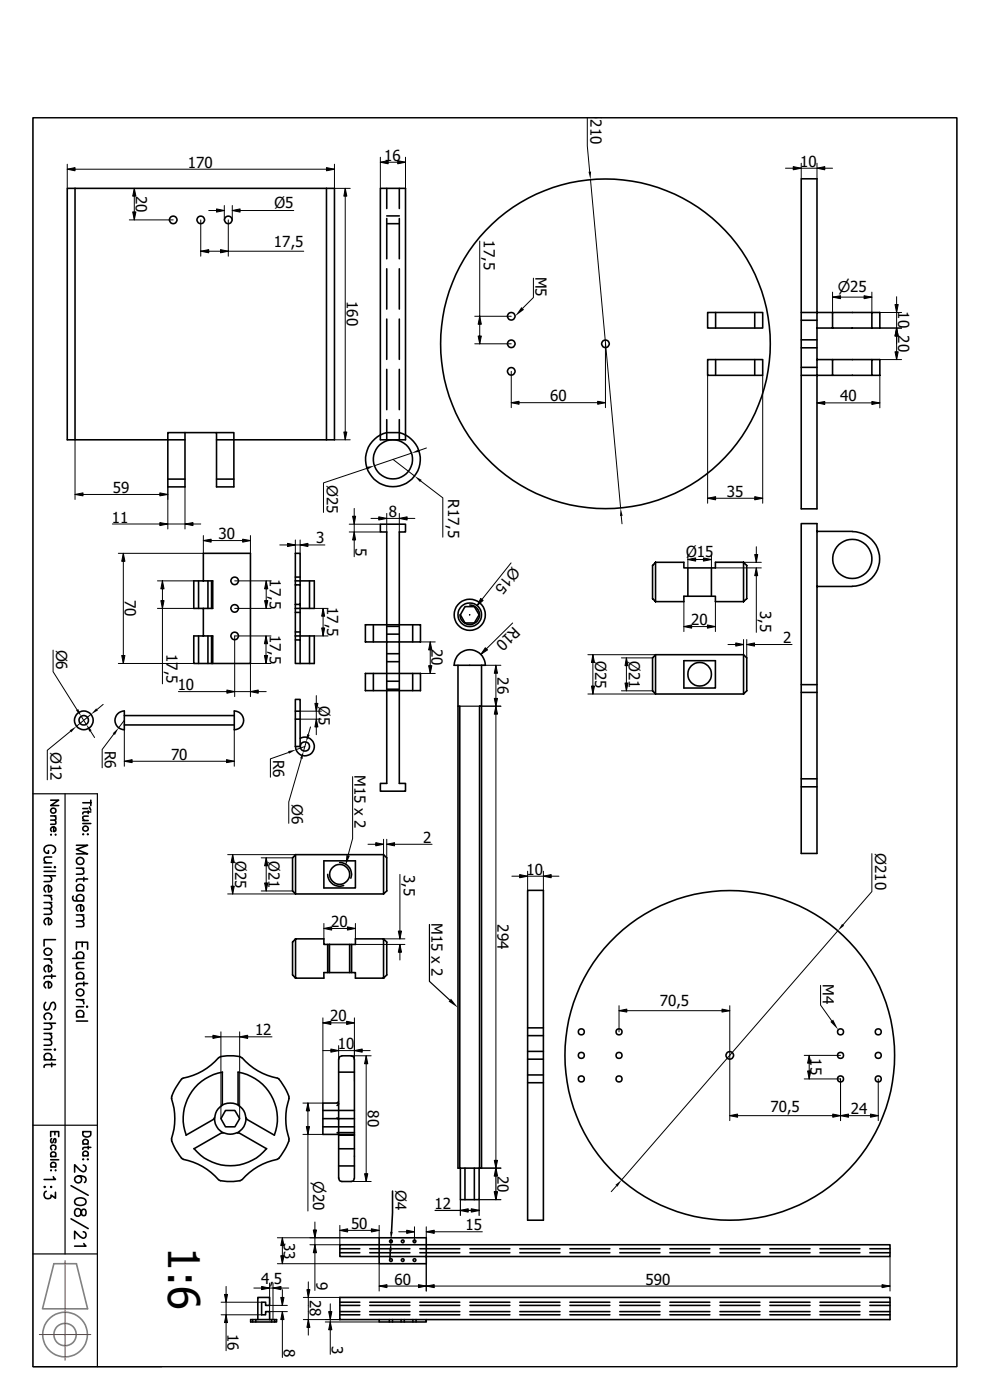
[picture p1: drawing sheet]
<svg xmlns="http://www.w3.org/2000/svg" width="210mm" height="297mm" viewBox="0 0 210 297" stroke-linecap="round" stroke-linejoin="round" font-family="sans-serif">
<g fill="none" stroke="#000" stroke-width=".34">
<path d="M15.9 40h-1.6v53.3h24.9M15.9 40h55.1v53.3h-25.1M15.9 40v53.3M69.3 40v53.3M80.7 40h5.3v53.3h-5.3zM82 40v4.2M84.7 40v4.2M170 37.9h3.3v70.1l-3.3-.1zM82 47.5h2.7M82 45.8h2.7M82 46.4v8.5M82 57v8.6"/>
<path d="M84.7 46.4v8.5M84.7 57v8.6M82 67.7v8.5M82 78.4v8.5M84.7 67.7v8.5M84.7 78.4v8.5M150.1 66.3h11.7v3.3h-11.7zM150.1 76.3h11.7v3.3h-11.7zM151.8 66.3v3.3M151.8 76.3v3.3M160.1 66.3v3.3M160.1 76.3v3.3"/>
<path d="M170 66.3h16.6v3.3h-13.3M170 77.9h3.3M170 73.8h3.3M170 72.1h3.3M170 67.9h3.3M173.3 76.3h13.3v3.3h-16.6M176.6 66.3v3.3M176.6 76.3v3.3M185 66.3v3.3M185 76.3v3.3M35.6 91.8h3.6v11.5h-3.6zM39.2 91.8h6.7v11.5h3.7v-11.5h-3.7"/>
<path d="M82 89v4.3M84.7 89v4.3M35.6 101.6h3.6M45.9 101.6h3.7M80.7 111.2h5.3v1.7h-1.3v53.3h1.3v1.7h-5.3v-1.7h1.3v-53.3h-1.3zM139.1 119.3h6v1.2h6.7v-1.2h5.9M139.1 119.3l-.7 .7v7l.7 .6M139.1 119.3v8.3M157.7 119.3v8.3M157.7 119.3l.7 .7v7l-.7 .6M170 111.1h3.3v70h-3.3zM173.3 112.7l7.5 .1a5.8 5.8 0 0 1 5.8 5.8 5.8 5.8 0 0 1-5.8 5.8"/>
<path d="M41.1 134.9h4v5.9h-4zM41.1 123.2h4v5.9h-4zM42.1 123.2v5.9M42.1 134.9v5.9M43.1 123.2v-5.8h10v23.4h-8M43.1 129.1v5.8M44.1 123.2v5.9M44.1 134.9v5.9M44.9 123.2v5.9M44.9 134.9v5.9M62.7 134.9v-17.5h1v23.4M62.7 134.9h4v5.9h-4z"/>
<path d="M62.7 123.2h4v5.9h-4M62.7 122.4h1M62.7 124.1h1M62.7 128.2h1M62.7 129.9h1M62.7 134.1h1M62.7 135.8h1M65.7 123.2v5.9M65.7 134.9v5.9M77.5 132.5h11.7v3.7h-11.7zM79.2 132.5v3.7M82 138.7h2.7"/>
<path d="M82 134.5h2.7M82 132.9h2.7M87.5 132.5v3.7M98.6 128.7h2l1 1.7-1 1.8h-2l-.9-1.8zM99.7 128.4a2.08 2.08 0 0 1 2 2 2.08 2.08 0 0 1-2 2.1 2.08 2.08 0 0 1-2.1-2.1M139.1 138.9h18.6l.7 .7v7l-.7 .6M139.1 127.6h6v-1.1h6.7v1.1h5.9M139.1 138.9l-.7 .7v7l.7 .6M139.1 138.9v8.3M145.9 120.5v6M150.9 120.5v6M157.7 138.9v8.3"/>
<path d="M173.3 124.4h7.5M25 151.4l.6-.4 .8-.2v4a1.99 1.99 0 0 1-1.8-1.2 1.99 1.99 0 0 1 .4-2.2zM26.4 151.8h23.3M26.4 153.8h23.3M49.7 150.8a1.99 1.99 0 0 1 2 2 1.99 1.99 0 0 1-2 2zM62.7 148.4h1v10h-1zM62.7 150.9h1M62.7 152.6h1M63.7 156.6a2 2 0 0 1 2.9 1 2 2 0 0 1-1.5 2.7 2 2 0 0 1-2.4-1.9M77.5 142.9h11.7v3.6h-11.7zM79.2 142.9v3.6M82 146.2h2.7"/>
<path d="M82 144.5h2.7M82 140.4h2.7M87.5 142.9v3.6M96.3 141.1h6.7M96.4 141.1a3.3 3.3 0 0 1 3.3-3.3 3.3 3.3 0 0 1 3.3 3.3M97.2 141.1v106.7h5v-106.7M97.5 149.8v98M101.7 149.8v98M139.1 147.2h18.6M145.1 140.2h6.7v5.8h-6.7zM170 146.9h3.3M170 145.2h3.3"/>
<path d="M10.8 169.8h1.6l-1.6 1.1h1.6M10.8 173.1h1.1M10.8 177v.2zM11.4 175.4v1a.54 .54 0 0 0 .4-.6 .54 .54 0 0 0-.5-.5 .54 .54 0 0 0-.5 .6l.2 .5M11.6 173.1a.61 .61 0 0 1 .2 .8l-1 .1M11.6 174a.61 .61 0 0 1 .2 .8l-1 .1M11.8 177v.2zM16.2 179.3h2.4l-2.4 .9 2.4 .9h-2.4M17.6 174.1h1.1M17.6 174.7h1.7M17.6 170.3h1.7M17.6 171.5h1"/>
<path d="M17.7 176.9v.2zM18.6 176.9v.2zM18.7 173.1l-1 .1-.1 .5 .3 .4M18.7 172v.6M19 171.2l.3 .7M19.3 172.3h-1.4h-.2l-.1 .4M19.3 169.8v1.1M170 166.9h3.3M170 165.2h3.3M9.4 183h1.6M9.4 184h1.4M9.4 184.9h2.4"/>
<path d="M9.4 185.8h2.4M9.4 190h1.6M9.4 191.5h1.6M10.3 187.8v1.4a.75 .75 0 0 0 .6-1 .75 .75 0 0 0-1.2-.2 .74 .74 0 0 0 0 1.2M10.3 194.8v1.4a.75 .75 0 0 0 .6-1.1 .75 .75 0 0 0-1.2-.2 .74 .74 0 0 0 0 1.3M10.3 180.5v.5a.86 .86 0 0 1-1-.8 .86 .86 0 0 1 1-.9 1.03 1.03 0 0 1 1.1 .2 1.03 1.03 0 0 1 .2 1.2l-.4 .3M10.3 190a.8 .8 0 0 1 .7 .9M10.5 185.8l.5 .6-.2 .5-1.4 .1M10.5 191.5l.5 .6-.2 .5-1.4 .1M10.5 192.7l.5 .6-.2 .6-1.4 .1M11 181.8l-1.5 .1-.1 .6 .4 .5M11.5 184l.1-.1 .2 .1-.2 .1z"/>
<path d="M11.8 199.3h-2.4v1.4M15.5 190.1a.62 .62 0 0 0 .5 1h1.8M16.2 184.2h1.6M16.2 189h1.6M16.2 194.1h1.6M16.6 189a.75 .75 0 0 1-.2-1.1 .75 .75 0 0 1 1.2 0 .75 .75 0 0 1-.2 1.1M16.6 191.1a.75 .75 0 0 1-.2-1.1 .75 .75 0 0 1 1.2 0 .75 .75 0 0 1-.2 1.1M17.1 191.9v1.4a.72 .72 0 0 0 .6-1 .72 .72 0 0 0-1.1-.2 .71 .71 0 0 0 0 1.2M17.4 184.2a.85 .85 0 0 1 .3 1.1l-1.5 .2M17.4 194.1a.85 .85 0 0 1 .3 1.1l-1.5 .2M17.4 195.4a.83 .83 0 0 1 .3 1.1l-1.5 .1M17.4 199.9v.9"/>
<path d="M17.8 186.1v.8M18.6 186.5h-2l-.3 .1-.1 .4M62.7 181.3l-.6 .7v7l.6 .7M62.7 181.3v8.4M62.7 199.2h6v1.2h6.7v-1.2h6M62.7 199.2l-.6 .7v6.9l.6 .7M62.7 199.2v8.3M62.7 181.3h18.7l.6 .7v7l-.6 .7M62.7 189.7h18.7M68.7 182.6h6.7v5.8h-6.7zM69.5 185.5a2.52 2.52 0 0 0 3.4 2.4M72.1 183a2.5 2.5 0 0 1 2.3 3.3"/>
<path d="M81.4 181.3v8.4M81.4 199.2l.6 .7v6.9l-.6 .7M81.4 199.2v8.3M111.9 188.9h3.4v70h-3.4zM9.4 203.5h1.6M9.4 217.1h2.4M9.4 219.2h1.6M9.7 216.3a.76 .76 0 0 1-.1-1.1 .76 .76 0 0 1 1.1 0 .76 .76 0 0 1-.1 1.1M9.7 212.6a1.08 1.08 0 0 0 0 1.6 .65 .65 0 0 0 .8-.4l.3-.7a.61 .61 0 0 1 .6-.5 1.08 1.08 0 0 1 0 1.6M10.3 204.8v1.4a.7 .7 0 0 0 .7-.9 .7 .7 0 0 0-1-.5 .73 .73 0 0 0-.6 .6 .73 .73 0 0 0 .3 .8M10.3 208.2v1.4a.7 .7 0 0 0 .7-.8 .7 .7 0 0 0-1-.6 .73 .73 0 0 0-.6 .6 .73 .73 0 0 0 .3 .8M10.3 203.5a.78 .78 0 0 1 .7 .8"/>
<path d="M10.5 217.1l.5 .6-.2 .5-1.4 .2M10.5 219.2l.5 .6-.2 .6-1.4 .1M11 206.8v.7M11.8 207.1h-2l-.3 .1-.1 .4M15.4 203.3h2.4M16.2 201.4v-1.5h2.4v1.5M16.2 205.5h1.6M16.2 207.6h1.6M16.2 212.1h1.6M16.2 213.6h1.5M16.2 215.7h1.6M16.2 216.6h2.4"/>
<path d="M16.6 203.3a.75 .75 0 0 1-.2-1.1 .75 .75 0 0 1 1.2 0 .75 .75 0 0 1-.2 1.1M16.6 207.6a.75 .75 0 0 1-.2-1.1 .75 .75 0 0 1 1.2 0 .75 .75 0 0 1-.2 1.1M16.6 215.7a.75 .75 0 0 1-.2-1.1 .75 .75 0 0 1 1.2 0 .75 .75 0 0 1-.2 1.1M17.1 212.1a.71 .71 0 0 1 .7 .9M17.8 204.2h-1.2a.59 .59 0 0 0-.3 .9l.3 .4M17.8 208.3v.8M18.5 213.4l.1 .2-.1 .1zM18.6 208.7h-2l-.3 .1-.1 .5M62.7 207.5h6v-1.2h6.7v1.2h6M69.5 200.4v5.9M69.9 200.3v6M74.2 200.4v5.9"/>
<path d="M74.6 200.4v5.9M111.9 219.7h3.4M111.9 218.1h3.4M9.4 222.7h1.4M9.4 224.8h2.4M9.7 224.8a.76 .76 0 0 1-.1-1.1 .76 .76 0 0 1 1.1 0 .76 .76 0 0 1-.1 1.1M10.5 220.5l.5 .6-.2 .6h-1.4M11 225.5v.8M11.5 222.7l.1-.2 .2 .2-.2 .1zM11.8 225.8h-2l-.3 .2-.1 .4M36.4 233a13.3 13.3 0 0 1 0 8.6M38.5 228.9a9.9 9.9 0 0 0-2.1 4v.1"/>
<path d="M45.3 237.4l-5.8 3.4M45.5 237.2l-.2 .2M45.5 237.2a3.6 3.6 0 0 0 1.8 3.2h-.2M46.4 224.4a14.5 14.5 0 0 1-7.8 4.5l-.1 .1M47 234.6a3.2 3.2 0 0 0-1.4 2.6M47.2 227.5v6.9l-.2 .1a3.5 3.5 0 0 1 3.7 0l-.2-.2M47.2 227.5a10 10 0 0 0-7.7 13.3M47.8 235.6h2l1 1.7-1 1.8h-2l-.9-1.8zM50.5 234.3v-6.8a10 10 0 0 1 7.7 13.3M50.7 234.6a3.2 3.2 0 0 1 1.5 2.6M50.9 224.2l.4 .2M50.9 224.2a6.9 6.9 0 0 0-4.5 .2"/>
<path d="M51.4 224.4a14.5 14.5 0 0 0 7.7 4.5l.1 .1M52.3 237.4l5.9 3.4M52.4 237.4l-.2-.2a3.5 3.5 0 0 1-1.8 3.1l6.2 3.4a10 10 0 0 1-15.5 0l5.9-3.4M59.2 228.9a9.9 9.9 0 0 1 2.1 4v.1M61.3 233a13.3 13.3 0 0 0 0 8.6M68.5 239.1h6.7M68.5 237.3h6.7M68.5 235.6h6.7M71.5 234h-3v6.7h6.7M71.5 237.2l.3 .3M71.8 233.7l-.3 .3M71.8 234.1l-.3 .4"/>
<path d="M71.8 227.5h3.4M72.5 224l-.4 .2-.3 .5v25.3l.3 .5 .4 .2h2l.5-.2 .1-.5M72.5 224h2M74.5 224l.5 .2 .1 .5M75.2 224.7v25.3M111.9 224.7h3.4M111.9 223.1h3.4M111.9 229.7h3.4M111.9 228h3.4M9.4 251.8h.2l-.1 .1zM9.8 252.7a.81 .81 0 0 0-.3 1.3 .81 .81 0 0 0 1.3-.1v-.4l1 .7v-1.3M10.8 241.1v-1h1.6v1"/>
<path d="M10.8 245.4h1.1M10.8 246h1.6M10.8 247.6h1.1M10.8 248.2v.2zM10.8 251.7l.2 .1-.2 .1zM11 241.6l-.2 .3 .2 .5h.2l.3-.8h.3v.8h-.2M11 243.9a.55 .55 0 0 1-.1-.8 .55 .55 0 0 1 .8 0 .55 .55 0 0 1-.1 .8M11 245.4a.55 .55 0 0 1-.1-.8 .55 .55 0 0 1 .8 0 .55 .55 0 0 1-.1 .8M11 247.6a.55 .55 0 0 1-.1-.8 .55 .55 0 0 1 .8 0 .55 .55 0 0 1-.1 .8M11.3 249.6l.5 .6h-2.4M11.6 240.1v.6M11.8 248.2v.2z"/>
<path d="M15.1 251.5l3.6 2.1M15.1 258.6l3.6 2M16 254.5a1.47 1.47 0 0 1 2.2 .3v.3a1.33 1.33 0 0 1-1.9 .5 .72 .72 0 0 1-.3-1.1zM16 256.7a.72 .72 0 0 1 .7-.3 .72 .72 0 0 1 .5 .7l.1 .5a.51 .51 0 0 0 .8 .2 .77 .77 0 0 0-.4-1.3 1.26 1.26 0 0 0-.6 1.2 .67 .67 0 0 1-.7 .3 .67 .67 0 0 1-.6-.6zM16.6 249.5a.74 .74 0 0 1 .7 1 .74 .74 0 0 1-1.1 .3 .74 .74 0 0 1 0-1.2 2.04 2.04 0 0 1 1.9 .2 .72 .72 0 0 1-.2 1.1M17.6 246h.1zM17.6 242.7h1.1M17.6 245.2h1.1M17.6 240.1h1.7v.6a.91 .91 0 0 1-.9 .5 .91 .91 0 0 1-.8-.5zM17.7 247.2l.4 .2 .1 .7a.58 .58 0 0 1-.9 .4l-1.5-1.4v1.6M17.8 242.7a.54 .54 0 0 1-.1-.8 .54 .54 0 0 1 .8 0 .54 .54 0 0 1 0 .8M17.8 245.2a.54 .54 0 0 1-.1-.8 .54 .54 0 0 1 .8 0 .54 .54 0 0 1 0 .8"/>
<path d="M18.5 246h.2zM18.7 243.2v.6M19.3 243.4h-1.4l-.2 .1-.1 .3M36.4 241.7v.1a9.2 9.2 0 0 0 2.1 3.9M38.5 245.7l.4 .2M38.9 246a13.2 13.2 0 0 1 7.5 4.3M46.4 250.3l.1 .1a9.4 9.4 0 0 0 4.4 .1M47.4 240.3l.4 .2a3.3 3.3 0 0 0 2.5-.2M51.3 250.3l-.4 .2M58.8 246a13.2 13.2 0 0 0-7.4 4.3M59.2 245.7l-.4 .2M61.3 241.7v.1a9.2 9.2 0 0 1-2.1 3.9"/>
<path d="M71.5 240.3l.3 .1M71.7 240.3h3.5M71.8 240.8h3.4M71.8 243.7h3.4M71.8 247.4h3.4M83.3 252.7v4.6l-.2 4M97.7 247.8v6.7h3.9v-6.7M98.6 247.8v6.7M100.6 247.8v6.7M17.7 261.3l.3 .2a.72 .72 0 0 1-.2 1.2l-.8-.4-1.2-1.1v1.6M17.8 263.8l.4 .6h-2.4M53.2 280h5.5v.5h-5.5z"/>
<path d="M53.6 280v.5M54.3 280v.5M54.7 280v-4.7h2.5v1.6h-.9v-.6h-.8v2.6h.8v-.6h.9v1.7M57.6 280v.5M58.3 280v.5M72.1 264.1h116.7v2.5h-116.7zM72.1 278.9h4.2M72.1 278.3h4.2M72.1 276.9h4.2M72.1 276.3h4.2M72.1 264.9h4.2M72.1 265.8h4.2"/>
<path d="M78.4 278.9h8.6M78.4 278.3h8.6M78.4 276.9h8.6M78.4 276.3h8.6M78.4 264.9h8.6M78.4 265.8h8.6M80.4 280h10v.5h-10zM80.4 280h-8.3v-4.7h116.7v4.7h-98.4M80.4 262.6h10v5.5h-10zM82.6 280v.5M82.8 265.3l-.1 1.7M82.9 263v.7"/>
<path d="M83.3 280v.5M85.1 280v.5M85.8 280v.5M87.6 280v.5M88.3 280v.5M89.1 278.9h8.4M89.1 278.3h8.4M89.1 276.9h8.4M89.1 276.3h8.4M89.1 264.9h8.4M89.1 265.8h8.4M99.7 278.9h8.5"/>
<path d="M99.7 278.3h8.5M99.7 276.9h8.5M99.7 276.3h8.5M99.7 264.9h8.5M99.7 265.8h8.5M110.3 278.9h8.5M110.3 278.3h8.5M110.3 276.9h8.5M110.3 276.3h8.5M110.3 264.9h8.5M110.3 265.8h8.5M120.9 278.9h8.5"/>
<path d="M120.9 278.3h8.5M120.9 276.9h8.5M120.9 276.3h8.5M120.9 264.9h8.5M120.9 265.8h8.5M131.5 278.9h8.5M131.5 278.3h8.5M131.5 276.9h8.5M131.5 276.3h8.5M131.5 264.9h8.5M131.5 265.8h8.5M142.1 278.9h8.5"/>
<path d="M142.1 278.3h8.5M142.1 276.9h8.5M142.1 276.3h8.5M142.1 264.9h8.5M142.1 265.8h8.5M152.7 278.9h8.5M152.7 278.3h8.5M152.7 276.9h8.5M152.7 276.3h8.5M152.7 264.9h8.5M152.7 265.8h8.5M163.3 278.9h8.5"/>
<path d="M163.3 278.3h8.5M163.3 276.9h8.5M163.3 276.3h8.5M163.3 264.9h8.5M163.3 265.8h8.5M173.9 278.9h8.5M173.9 278.3h8.5M173.9 276.9h8.5M173.9 276.3h8.5M173.9 264.9h8.5M173.9 265.8h8.5M184.5 278.9h4.3"/>
<path d="M184.5 278.3h4.3M184.5 276.9h4.3M184.5 276.3h4.3M184.5 264.9h4.3M184.5 265.8h4.3"/>
<circle cx="36.7" cy="46.7" r=".8"/>
<circle cx="42.6" cy="46.7" r=".8"/>
<circle cx="48.4" cy="46.7" r=".8"/>
<circle cx="108.5" cy="67.1" r=".8"/>
<circle cx="108.5" cy="72.9" r=".8"/>
<circle cx="108.5" cy="78.8" r=".8"/>
<circle cx="128.4" cy="72.9" r="35"/>
<circle cx="128.4" cy="72.9" r=".8"/>
<circle cx="83.3" cy="97.4" r="5.8"/>
<circle cx="83.4" cy="97.4" r="4.2"/>
<circle cx="180.8" cy="118.6" r="4.2"/>
<circle cx="49.8" cy="123.2" r=".8"/>
<circle cx="49.8" cy="129.1" r=".8"/>
<circle cx="49.8" cy="134.9" r=".8"/>
<circle cx="99.7" cy="130.4" r="3.3"/>
<circle cx="99.7" cy="130.4" r="2.51"/>
<circle cx="17.8" cy="152.8" r="1"/>
<circle cx="17.8" cy="152.8" r="1.98"/>
<circle cx="64.7" cy="158.4" r=".98"/>
<circle cx="148.4" cy="143" r="2.51"/>
<circle cx="11.3" cy="172" r=".56"/>
<circle cx="18.2" cy="175.8" r=".56"/>
<circle cx="17" cy="182.7" r=".78"/>
<circle cx="72.1" cy="185.5" r="2.11"/>
<circle cx="10.2" cy="201.9" r=".79"/>
<circle cx="17" cy="210.5" r=".77"/>
<circle cx="123.3" cy="218.9" r=".65"/>
<circle cx="131.3" cy="218.9" r=".65"/>
<circle cx="178.3" cy="218.9" r=".65"/>
<circle cx="186.3" cy="218.9" r=".65"/>
<circle cx="123.3" cy="228.9" r=".65"/>
<circle cx="123.3" cy="223.9" r=".65"/>
<circle cx="131.3" cy="223.9" r=".65"/>
<circle cx="131.3" cy="228.9" r=".65"/>
<circle cx="154.8" cy="223.9" r="35"/>
<circle cx="154.8" cy="223.9" r=".8"/>
<circle cx="178.3" cy="228.9" r=".65"/>
<circle cx="178.3" cy="223.9" r=".65"/>
<circle cx="186.3" cy="223.9" r=".65"/>
<circle cx="186.3" cy="228.9" r=".65"/>
<circle cx="82.9" cy="267.3" r=".3"/>
<circle cx="82.9" cy="263.3" r=".3"/>
<circle cx="85.4" cy="263.3" r=".3"/>
<circle cx="85.4" cy="267.3" r=".3"/>
<circle cx="87.9" cy="267.3" r=".3"/>
<circle cx="87.9" cy="263.3" r=".3"/>
</g>
<g fill="none" stroke="#000" stroke-width=".25">
<path d="M7 25h196v264.9h-196zM97.5 149.8h-.3h5h-.5M7 168.4h13.7v121.5M13.8 168.4v97.6M91.1 196.1v12.1l4.3 4M7 238.7h13.7M92.3 256.8h9.3M97.7 254.5v3.4M97.7 256.8l1.6-.3v.6zM100 256.5l1.6 .3-1.6 .3zM101.6 247.8h4.7M104.9 252.8h.6l-.3 1.7z"/>
<path d="M105.2 247.8l.3 1.7h-.6zM105.2 247.8v6.7M106.3 254.5h-4.7v3.4M7 266h13.7M7 289.9h27.3"/>
</g>
<g fill="none" stroke="#000" stroke-width=".21">
<path d="M7 25h196v264.9h-196zM14.3 35.9l1.6-.3v.6zM14.3 35.9h56.7M14.3 34.8v5.2M28.5 40l.3 1.6h-.6zM28.5 40v6.7M69.3 35.6l1.7 .3-1.7 .3zM71 34.8v5.2h3.3M73.2 40l.4 1.6h-.7zM73.2 40v53.3M80.7 34.4l1.6-.3v.7zM80.7 34.4h5.3"/>
<path d="M80.7 33.4v6.6M84.4 34.1l1.6 .3-1.6 .4zM86 33.4v6.6M124.6 25v5.9l.5 5.5M125.3 38.1l6.4 69.7M166.6 35.7h10M168.3 35.3l1.7 .4-1.7 .3zM170 34.6v3.3M173.3 34.6v3.3M173.3 35.7l1.7-.4v.7zM27.4 46.7h9.3M28.2 45h.6l-.3 1.7z"/>
<path d="M42.6 46.7v7.7M42.6 53.3h21.8M42.6 53.3l1.7-.3v.6zM44.3 44.7h3.3M45.9 44.3l1.7 .4-1.7 .3zM46.8 53l1.6 .3-1.6 .3zM47.6 43.6v3.1M48.4 46.7v7.7M49.3 44.7l1.6-.4v.7zM49.3 43.6v3.1M62.3 44.7h-13M101.8 51.1v21.8"/>
<path d="M113.2 59v4.1l-2.3 2.3M100.7 67.1h7.8M100.7 72.9h7.8M101.4 71.3h.7l-.3 1.6zM101.8 67.1l.3 1.7h-.7zM108.5 78.8v7.7M128.4 72.9v13.6M150.1 79.6v27.2M161.8 79.6v27.2M176.6 63l1.7-.3v.7zM176.6 63h8.4M176.6 62v4.3"/>
<path d="M183.3 62.7l1.7 .3-1.7 .4zM185 62v4.3M186.6 76.3h4.7M186.6 79.6v6.9M186.6 66.3h4.7M189.9 64.6h.6l-.3 1.7zM189.9 74.6h.6l-.3 1.7zM190.2 69.6l.3 1.7h-.6zM190.2 69.6v6.7M190.2 69.6v3.3M190.2 62.9v6.7M191.3 69.6h-4.7"/>
<path d="M15.9 93.3v12.7M71 93.3h3.3M72.9 91.7h.7l-.4 1.6zM77.9 99.4l-9.3 3v6.3M83.4 97.5l4.6 3.5M87.3 96.1l-7.9 2.7M90.5 95l-1.6 .6M108.5 85.4l1.6-.3v.7zM108.5 85.4h19.9M126.8 85.1l1.6 .3-1.6 .4zM173.3 85.5l1.7-.3v.6zM173.3 85.5h13.3"/>
<path d="M185 85.2l1.6 .3-1.6 .3zM15.9 104.9l1.7-.3v.6zM15.9 104.9h19.7M23.8 111.2h18.8M26.2 117.4l.3 1.7h-.7zM26.2 117.4v23.4M33.9 104.6l1.7 .3-1.7 .3zM33.9 110.9l1.7 .3-1.7 .3zM35.6 103.3v8.9M39.2 103.3v8.9M39.2 111.2l1.7-.3v.6zM43.1 114.7l1.7-.3v.6z"/>
<path d="M43.1 114.7h10M43.1 113.6v3.8h-18M51.5 114.4l1.6 .3-1.6 .3zM53.1 113.6v3.8M59.4 115.6h9.5M61 115.3l1.7 .3-1.7 .4zM62.7 114.6v2.8M63.7 115.6l1.6-.3v.7zM63.7 114.6v2.8M74.1 111.2h6.6M74.1 112.9h6.6M74.8 109.5h.6l-.3 1.7z"/>
<path d="M75.1 112.9l.3 1.7h-.6zM75.1 107.9v10.2M78.7 110h9.3M80.3 109.6l1.7 .4-1.7 .3zM82 108.9v4M84.7 108.9v4M84.7 110l1.7-.4v.7zM89.3 102.1l4.6 3.5v8.4M108.4 119.4l-7.2 9.1M131.8 109.5l.2 1.6M145.9 118.7l1.7-.3v.6zM145.9 118.7h5"/>
<path d="M145.9 117.6v2.9M149.2 118.4l1.7 .3-1.7 .3zM150.1 105.7l1.7-.3v.6zM150.1 105.7h11.7M150.9 117.6v2.9M151.8 119.3h9.7M160.1 105.4l1.7 .3-1.7 .3zM160.1 117.6h.6l-.3 1.7zM160.4 116v3.3M11.3 137.9v4.6l5 8.1M25.8 139.1h.7l-.3 1.7zM33.4 123.2h7.7"/>
<path d="M33.4 129.1h7.7M34.1 127.4h.7l-.3 1.7zM34.5 123.2v21.9M34.5 123.2l.3 1.7h-.7zM49.8 123.2h7.7M49.8 129.1h7.7M56.1 139.1h.7l-.4 1.7zM56.1 127.4h.7l-.3 1.7zM56.4 134.9l.4 1.7h-.7zM56.4 134.9v5.9M56.5 123.2l.3 1.7h-.7zM56.5 123.2v5.9"/>
<path d="M57.5 134.9h-7.7v12.9M66.7 129.1h2.9M66.7 134.9h2.9M68.2 133.2h.7l-.4 1.7zM68.5 129.1l.4 1.6h-.7zM68.5 129.1v5.8M89.2 136.2h3.1M91.3 136.2l.3 1.7h-.7zM91.3 136.2v6.7M99.6 130.4h.1M99.7 130.4v.1M102 127l.5 .4-1.3 1.1z"/>
<path d="M103 137.4l.4 .5-1.4 .9zM108.8 132.2l-6.8 6.6M124.7 138.9h14.4M125.8 138.9l.3 1.6h-.6zM125.8 138.9v8.3M131.8 139.6h6.6M132.9 139.6l.3 1.6h-.6zM132.9 139.6v7M145.1 132.9l1.6-.3v.7zM145.1 132.9h6.7M145.1 127.6v6.4M150.1 132.6l1.7 .3-1.7 .4z"/>
<path d="M151.8 120.5h9.7M151.8 127.6v6.4M154.4 136.7h3.3M156.1 136.4l1.6 .3-1.6 .4zM157.7 135.7v3.2M158.4 136.7l1.7-.3v.7zM158.4 136.7h9.6M158.4 135.7v3.9M160.4 120.5l.3 1.6h-.6zM160.4 120.5v13.7M14.9 155.2l-4.9 4v6.2M17.2 152l1.1 1.7"/>
<path d="M19.2 155.1l.9 1.4M19.3 151.6l-3.1 2.5M21.9 149.4l-1.3 1.1M24.1 155.7l-2.4 3.3v3.9M25.1 140.8h16M26.4 154.8v7.8M26.4 152.8l-1.3 1.6M37.8 146.7h18.7M48.1 146.4l1.7 .3-1.7 .4zM49.7 154.8v7.8M53.1 146.7l1.7-.3v.7zM57.5 140.8h-4.4v7"/>
<path d="M61.2 159.6l-3.8 1.4v3.9M63.7 152.6h4.5M63.7 150.9h4.5M64.7 158.4l-1.9 .6M64.9 157.4l-.5 1.9M65.9 154.2l-.5 1.6M66.8 149.2h.6l-.3 1.7zM67.1 147.6v8.3M67.1 152.6l.3 1.6h-.6zM89.2 142.9h3.1M90.9 141.2h.7l-.3 1.7zM99.6 141.1h.1"/>
<path d="M99.7 141.1v.1M101.7 149.8h4.6M102.2 141.1h4.1M104.9 148.2h.6l-.3 1.6zM105.2 141.1l.3 1.7h-.6zM105.2 149.8l.3 1.7h-.6zM105.2 141.1v106.7M124.7 147.2h14.4M125.5 145.5h.6l-.3 1.7zM131.8 146.6h6.6M132.6 144.9h.6l-.3 1.7zM26.4 161.5l1.6-.3v.6z"/>
<path d="M26.4 161.5h23.3M48 161.2l1.7 .3-1.7 .3zM63.9 161l-2.6 9.1v4.6M74.8 164.8v13.1l-1 3.6M78.1 179.1h3.3M79.7 178.8l1.7 .3-1.7 .4zM81.4 178.1v3.2M82 178.1v3.9M82 179.1l1.7-.3v.7zM82 179.1h9.7M48.3 181.3h14.4M48.3 189.7h14.4"/>
<path d="M49 188h.7l-.3 1.7zM49.4 181.3l.3 1.7h-.7zM49.4 181.3v8.4M55.4 182h6.7M55.4 189h6.7M56.1 187.3h.7l-.3 1.7zM56.5 182l.3 1.7h-.7zM56.5 182v7M68.7 197l1.7-.4v.7zM68.7 197h6.7M68.7 195.9v3.3M73.7 196.6l1.7 .4-1.7 .3z"/>
<path d="M75.4 195.9v3.3M81.4 199.2h4.5M84.5 197.5h.7l-.4 1.7zM84.8 185.5v13.7M108.6 185.9h10M110.2 185.5l1.7 .4-1.7 .3zM111.9 184.8v4.1M115.3 185.9l1.6-.4v.7zM115.3 184.8v4.1M177.8 197.4l-45.9 52.9M185 181.1v8l-6.1 7.1M43.5 220h14.2"/>
<path d="M45.2 219.6l1.7 .4-1.7 .3zM46.9 218.9v18.4M50.8 218.9v18.4M50.8 220l1.7-.4v.7zM68.5 217l1.7-.3v.6zM68.5 217h6.7M68.5 215.9v18.1h-4.2M73.5 216.7l1.7 .3-1.7 .3zM75.2 215.9v13.5M75.4 200.4h10.5M84.8 200.4v3.3M84.8 200.4l.4 1.6h-.7z"/>
<path d="M131.3 214.4l1.7-.3v.6zM131.3 214.4h23.5M131.3 213.4v5.5M153.2 214.1l1.6 .3-1.6 .3zM154.8 213.4v24.3M174.1 209v4.2l2.3 3.4M65 239h.7l-.4 1.7zM65.3 234l.4 1.7h-.7zM65.3 234v22.9M68.5 222.9h10M70.2 222.5l1.6 .4-1.6 .3zM71.8 221.8v3"/>
<path d="M74.5 224h4.2M75.2 222.9l1.6-.4v.7zM77.7 224l.3 1.7h-.7zM77.7 224v26.7M154.8 236.7l1.7-.4v.7zM154.8 236.7h31.5M170.6 228.9h7.7v8.8M170.6 223.9h7.7M171.3 227.2h.7l-.3 1.7zM171.7 223.9l.3 1.7h-.7zM171.7 223.9v5M176.7 236.3l1.6 .4-1.6 .3z"/>
<path d="M178.3 236.7l1.7-.4v.7zM184.7 236.3l1.6 .4-1.6 .3zM186.3 228.9v8.8M64.3 240.7h4.2M66.8 259.2v14.6M72.1 260v4.1h-6.4M74.5 250.7h4.2M77.3 249h.7l-.3 1.7zM80.4 260v2.6h-21.6M101.7 247.8h4.6M104.9 246.2h.6l-.3 1.6zM130.8 251.6l-1.1 1.2"/>
<path d="M46.9 276.3h8.6M46.9 278.9h8.6M47.6 274.6h.7l-.3 1.7zM48 272.9v13.7M48 278.9l.3 1.7h-.7zM53.8 273.3h7.5M55.5 272.9l1.7 .4-1.7 .3zM57.2 276.9h3.8M57.2 278.3h3.8M57.2 272.2v7.8M57.9 272.2v7.8M57.9 273.3l1.7-.4v.7z"/>
<path d="M58.8 268.1h21.6v5.8M59.6 266.4h.6l-.3 1.7zM59.6 275.3h.6l-.3 1.6zM59.9 273.6v3.3M59.9 262.6l.3 1.6h-.6zM59.9 278.3l.3 1.7h-.6zM59.9 262.6v5.5M59.9 278.3v9.7M64.3 280h7.8M64.3 275.3h7.8M65.1 273.6h.6l-.3 1.7zM65.4 280l.3 1.6h-.6z"/>
<path d="M65.4 271.9v11.4M66.5 260.9h.6l-.3 1.7zM66.8 264.1l.3 1.7h-.6zM69.7 278.3h.7l-.3 1.7zM70.1 276.6v10.7M72.1 261l1.6-.3v.7zM72.1 261h8.3M78.8 260.7l1.6 .3-1.6 .4zM80.4 272.8l1.7-.3v.7zM80.4 272.8h108.4M84.6 261.3h3.3M86.3 261l1.6 .3-1.6 .4z"/>
<path d="M87.9 260.3v3.1M88.8 272.5l1.6 .3-1.6 .4zM90.4 260.3v2.3M90.4 261.3l1.7-.3v.7zM90.4 272.8l1.7-.3v.7zM90.4 268.1v5.8M90.4 261.3h11.9M187.1 272.5l1.7 .3-1.7 .4zM188.8 266.6v7.3M69 280.5h11.4M70.1 280.5l.3 1.6h-.7z"/>
</g>
<g fill="#000">
<path d="M14.3 35.9l1.6-.3v.6zM69.3 35.6l1.7 .3-1.7 .3zM80.7 34.4l1.6-.3v.7zM84.4 34.1l1.6 .3-1.6 .4zM124.8 36.4h.6l-.1 1.7zM168.3 35.3l1.7 .4-1.7 .3zM173.3 35.7l1.7-.4v.7zM28.2 45h.6l-.3 1.7zM28.5 40l.3 1.6h-.6zM42.6 53.3l1.7-.3v.6zM45.9 44.3l1.7 .4-1.7 .3zM46.8 53l1.6 .3-1.6 .3z"/>
<path d="M49.3 44.7l1.6-.4v.7zM73.2 40l.4 1.6h-.7zM101.4 71.3h.7l-.3 1.6zM101.8 67.1l.3 1.7h-.7zM110.6 65.2l.6 .5-1.9 1.4zM176.6 63l1.7-.3v.7zM183.3 62.7l1.7 .3-1.7 .4zM189.9 64.6h.6l-.3 1.7zM189.9 74.6h.6l-.3 1.7zM190.2 69.6l.3 1.7h-.6zM72.9 91.7h.7l-.4 1.6zM77.7 99.1l1.7-.3-1.5 .8z"/>
<path d="M87.3 96.1l1.5-.8 .2 .5zM108.5 85.4l1.6-.3v.7zM126.8 85.1l1.6 .3-1.6 .4zM173.3 85.5l1.7-.3v.6zM185 85.2l1.6 .3-1.6 .3zM15.9 104.9l1.7-.3v.6zM26.2 117.4l.3 1.7h-.7zM33.9 104.6l1.7 .3-1.7 .3zM33.9 110.9l1.7 .3-1.7 .3zM39.2 111.2l1.7-.3v.6zM43.1 114.7l1.7-.3v.6zM51.5 114.4l1.6 .3-1.6 .3z"/>
<path d="M61 115.3l1.7 .3-1.7 .4zM63.7 115.6l1.6-.3v.7zM74.8 109.5h.6l-.3 1.7zM75.1 112.9l.3 1.7h-.6zM80.3 109.6l1.7 .4-1.7 .3zM84.7 110l1.7-.4v.7zM88 101l1.5 .8-.4 .5zM131.7 107.8l.4 1.6-.6 .1zM145.9 118.7l1.7-.3v.6zM149.2 118.4l1.7 .3-1.7 .3zM150.1 105.7l1.7-.3v.6zM160.1 105.4l1.7 .3-1.7 .3z"/>
<path d="M160.1 117.6h.6l-.3 1.7zM25.8 139.1h.7l-.3 1.7zM34.1 127.4h.7l-.3 1.7zM34.5 123.2l.3 1.7h-.7zM56.1 139.1h.7l-.4 1.7zM56.1 127.4h.7l-.3 1.7zM56.4 134.9l.4 1.7h-.7zM56.5 123.2l.3 1.7h-.7zM68.2 133.2h.7l-.4 1.7zM68.5 129.1l.4 1.6h-.7zM91.3 136.2l.3 1.7h-.7zM102 127l.5 .4-1.3 1.1z"/>
<path d="M103 137.4l.4 .5-1.4 .9zM145.1 132.9l1.6-.3v.7zM150.1 132.6l1.7 .3-1.7 .4zM156.1 136.4l1.6 .3-1.6 .4zM158.4 136.7l1.7-.3v.7zM160.4 120.5l.3 1.6h-.6zM14.8 154.9l1.4-.8-1.1 1.3zM16.1 150.7l.5-.3 .6 1.6zM18.3 153.7l1.1 1.2-.4 .3zM20.4 150.3l.4 .4-1.5 .9zM23.9 155.6l1.2-1.2-.7 1.5zM48.1 146.4l1.7 .3-1.7 .4z"/>
<path d="M53.1 146.7l1.7-.3v.7zM61.1 159.3l1.7-.3-1.5 .9zM65.2 155.7l.5 .2-.8 1.5zM66.8 149.2h.6l-.3 1.7zM67.1 152.6l.3 1.6h-.6zM90.9 141.2h.7l-.3 1.7zM104.9 148.2h.6l-.3 1.6zM105.2 141.1l.3 1.7h-.6zM105.2 149.8l.3 1.7h-.6zM125.5 145.5h.6l-.3 1.7zM125.8 138.9l.3 1.6h-.6zM132.6 144.9h.6l-.3 1.7z"/>
<path d="M132.9 139.6l.3 1.6h-.6zM26.4 161.5l1.6-.3v.6zM48 161.2l1.7 .3-1.7 .3zM64.4 159.3l-.2 1.7-.5-.1zM79.7 178.8l1.7 .3-1.7 .4zM82 179.1l1.7-.3v.7zM49 188h.7l-.3 1.7zM49.4 181.3l.3 1.7h-.7zM56.1 187.3h.7l-.3 1.7zM56.5 182l.3 1.7h-.7zM68.7 197l1.7-.4v.7zM73.7 196.6l1.7 .4-1.7 .3z"/>
<path d="M73.5 181.4l.7 .2-.9 2.1zM84.5 197.5h.7l-.4 1.7zM110.2 185.5l1.7 .4-1.7 .3zM115.3 185.9l1.6-.4v.7zM178.6 196l.5 .4-1.3 1zM50.8 220l1.7-.4v.7zM68.5 217l1.7-.3v.6zM73.5 216.7l1.7 .3-1.7 .3zM84.8 200.4l.4 1.6h-.7zM95.7 211.9l1.5 1.9-2-1.3zM131.3 214.4l1.7-.3v.6zM153.2 214.1l1.6 .3-1.6 .3z"/>
<path d="M176.1 216.8l.6-.5 1.1 2.1zM45.2 219.6l1.7 .4-1.7 .3zM65 239h.7l-.4 1.7zM65.3 234l.4 1.7h-.7zM70.2 222.5l1.6 .4-1.6 .3zM75.2 222.9l1.6-.4v.7zM77.7 224l.3 1.7h-.7zM154.8 236.7l1.7-.4v.7zM171.3 227.2h.7l-.3 1.7zM171.7 223.9l.3 1.7h-.7zM176.7 236.3l1.6 .4-1.6 .3zM178.3 236.7l1.7-.4v.7z"/>
<path d="M184.7 236.3l1.6 .4-1.6 .3zM77.3 249h.7l-.3 1.7zM97.7 256.8l1.6-.3v.6zM100 256.5l1.6 .3-1.6 .3zM104.9 246.2h.6l-.3 1.6zM104.9 252.8h.6l-.3 1.7zM105.2 247.8l.3 1.7h-.6zM130.6 251.4l1.3-1.1-.9 1.5zM47.6 274.6h.7l-.3 1.7zM55.5 272.9l1.7 .4-1.7 .3zM59.6 266.4h.6l-.3 1.7zM59.6 275.3h.6l-.3 1.6z"/>
<path d="M57.9 273.3l1.7-.4v.7zM59.9 262.6l.3 1.6h-.6zM59.9 278.3l.3 1.7h-.6zM65.1 273.6h.6l-.3 1.7zM66.5 260.9h.6l-.3 1.7zM66.8 264.1l.3 1.7h-.6zM69.7 278.3h.7l-.3 1.7zM72.1 261l1.6-.3v.7zM78.8 260.7l1.6 .3-1.6 .4zM80.4 272.8l1.7-.3v.7zM82.9 263.7l.2 1.6h-.6zM82.8 261.3l.5 .1-.4 1.6z"/>
<path d="M86.3 261l1.6 .3-1.6 .4zM88.8 272.5l1.6 .3-1.6 .4zM90.4 261.3l1.7-.3v.7zM90.4 272.8l1.7-.3v.7zM187.1 272.5l1.7 .3-1.7 .4zM48 278.9l.3 1.7h-.7zM65.4 280l.3 1.6h-.6zM70.1 280.5l.3 1.6h-.7z"/>
</g>
<g fill="none" stroke="#808080" stroke-width=".34">
<path d="M11.4 268.1h4.8l2.4 9.6h-9.6z"/>
<circle cx="13.8" cy="283.1" r="2.38"/>
<circle cx="13.8" cy="283.1" r="4.7"/>
</g>
<path d="M13.8 267.4v21.2M8.3 283.1h11" fill="none" stroke="#f00" stroke-width=".21"/>
<text font-size="9.2" x="35.6" y="264.5" transform="rotate(90 35.6 264.5)">1:6</text>
<g font-size="3.3">
<text x="125.3" y="22.8" transform="rotate(90 125.3 22.8)">Ø</text>
<text x="69.3" y="102.8" transform="rotate(90 69.3 102.8)">Ø25</text>
<text x="108.7" y="120.1" transform="rotate(129 108.7 120.1)">Ø15</text>
<text x="11.9" y="137.8" transform="rotate(90 11.9 137.8)">Ø6</text>
<text x="10.7" y="159.6" transform="rotate(90 10.7 159.6)">Ø12</text>
<text x="61.9" y="170.5" transform="rotate(90 61.9 170.5)">Ø6</text>
<text x="185.6" y="181" transform="rotate(90 185.6 181)">Ø210</text>
<text x="83.9" y="252.6" transform="rotate(90 83.9 252.6)">Ø4</text>
</g>
<g font-size="3.2">
<text x="125.3" y="25.3" transform="rotate(90 125.3 25.3)">210</text>
<text x="39.9" y="35.6">170</text>
<text x="81.5" y="34.1">16</text>
<text x="169.8" y="35.3">10</text>
<text x="28.8" y="41.5" transform="rotate(90 28.8 41.5)">20</text>
<text x="58.2" y="44.2">Ø5</text>
<text x="58.1" y="52.5">17,5</text>
<text x="102.6" y="51" transform="rotate(90 102.6 51)">17,5</text>
<text x="113.6" y="58.7" transform="rotate(90 113.6 58.7)">M5</text>
<text x="73.6" y="63.9" transform="rotate(90 73.6 63.9)">160</text>
<text x="190.5" y="66.1" transform="rotate(90 190.5 66.1)">10</text>
<text x="190.5" y="71.2" transform="rotate(90 190.5 71.2)">20</text>
<text x="116.7" y="85.1">60</text>
<text x="178.3" y="85.2">40</text>
<text x="24" y="104.6">59</text>
<text x="95" y="105.9" transform="rotate(90 95 105.9)">R17,5</text>
<text x="154.2" y="105.4">35</text>
<text x="23.7" y="110.9">11</text>
<text x="82.5" y="109.6">8</text>
<text x="46.4" y="114.4">30</text>
<text x="67.1" y="115.3">3</text>
<text x="75.4" y="116.2" transform="rotate(90 75.4 116.2)">5</text>
<text x="145.5" y="118.2">Ø15</text>
<text x="57.3" y="122.9" transform="rotate(90 57.3 122.9)">17,5</text>
<text x="26.5" y="127.3" transform="rotate(90 26.5 127.3)">70</text>
<text x="69.4" y="128.8" transform="rotate(90 69.4 128.8)">17,5</text>
<text x="161.3" y="129.6" transform="rotate(90 161.3 129.6)">3,5</text>
<text x="57.3" y="134.6" transform="rotate(90 57.3 134.6)">17,5</text>
<text x="91.6" y="137.8" transform="rotate(90 91.6 137.8)">20</text>
<text x="109" y="132.8" transform="rotate(135 109 132.8)">R10</text>
<text x="146.6" y="132.6">20</text>
<text x="166.2" y="136.5">2</text>
<text x="35.3" y="138.8" transform="rotate(90 35.3 138.8)">17,5</text>
<text x="105.5" y="143.7" transform="rotate(90 105.5 143.7)">26</text>
<text x="126.3" y="140.2" transform="rotate(90 126.3 140.2)">Ø25</text>
<text x="133.4" y="140.2" transform="rotate(90 133.4 140.2)">Ø21</text>
<text x="37.7" y="146.4">10</text>
<text x="67.6" y="149.7" transform="rotate(90 67.6 149.7)">Ø5</text>
<text x="22.3" y="159.3" transform="rotate(90 22.3 159.3)">R6</text>
<text x="36.3" y="161.2">70</text>
<text x="58" y="161.2" transform="rotate(90 58 161.2)">R6</text>
<text x="75.2" y="164.5" transform="rotate(90 75.2 164.5)">M15 x 2</text>
<text x="89.8" y="178.8">2</text>
<text x="49.9" y="182.6" transform="rotate(90 49.9 182.6)">Ø25</text>
<text x="57" y="182.7" transform="rotate(90 57 182.7)">Ø21</text>
<text x="85.7" y="185.6" transform="rotate(90 85.7 185.6)">3,5</text>
<text x="111.7" y="185.5">10</text>
<text x="70.3" y="196.6">20</text>
<text x="91.5" y="195.9" transform="rotate(90 91.5 195.9)">M15 x 2</text>
<text x="105.5" y="196.1" transform="rotate(90 105.5 196.1)">294</text>
<text x="174.5" y="208.8" transform="rotate(90 174.5 208.8)">M4</text>
<text x="140" y="213.5">70,5</text>
<text x="54.1" y="219.7">12</text>
<text x="70.1" y="216.7">20</text>
<text x="71.7" y="222.6">10</text>
<text x="172" y="224.5" transform="rotate(90 172 224.5)">15</text>
<text x="78" y="235.6" transform="rotate(90 78 235.6)">80</text>
<text x="163.4" y="235.8">70,5</text>
<text x="180.5" y="236.4">24</text>
<text x="105.5" y="249.4" transform="rotate(90 105.5 249.4)">20</text>
<text x="92.2" y="256.5">12</text>
<text x="60.2" y="263.6" transform="rotate(90 60.2 263.6)">33</text>
<text x="74.5" y="260.7">50</text>
<text x="98.8" y="261">15</text>
<text x="55.4" y="272.5">4,5</text>
<text x="65.7" y="275.8" transform="rotate(90 65.7 275.8)">28</text>
<text x="67.1" y="271.9" transform="rotate(90 67.1 271.9)">9</text>
<text x="83.7" y="272.5">60</text>
<text x="136.9" y="272.5">590</text>
<text x="48.3" y="282.9" transform="rotate(90 48.3 282.9)">16</text>
<text x="60.2" y="286.1" transform="rotate(90 60.2 286.1)">8</text>
<text x="70.4" y="285.5" transform="rotate(90 70.4 285.5)">3</text>
</g>
<g font-size="3.1">
<text x="177.7" y="61.9">n25</text>
<text x="66.5" y="250.6" transform="rotate(90 66.5 250.6)">n20</text>
</g>
</svg>
